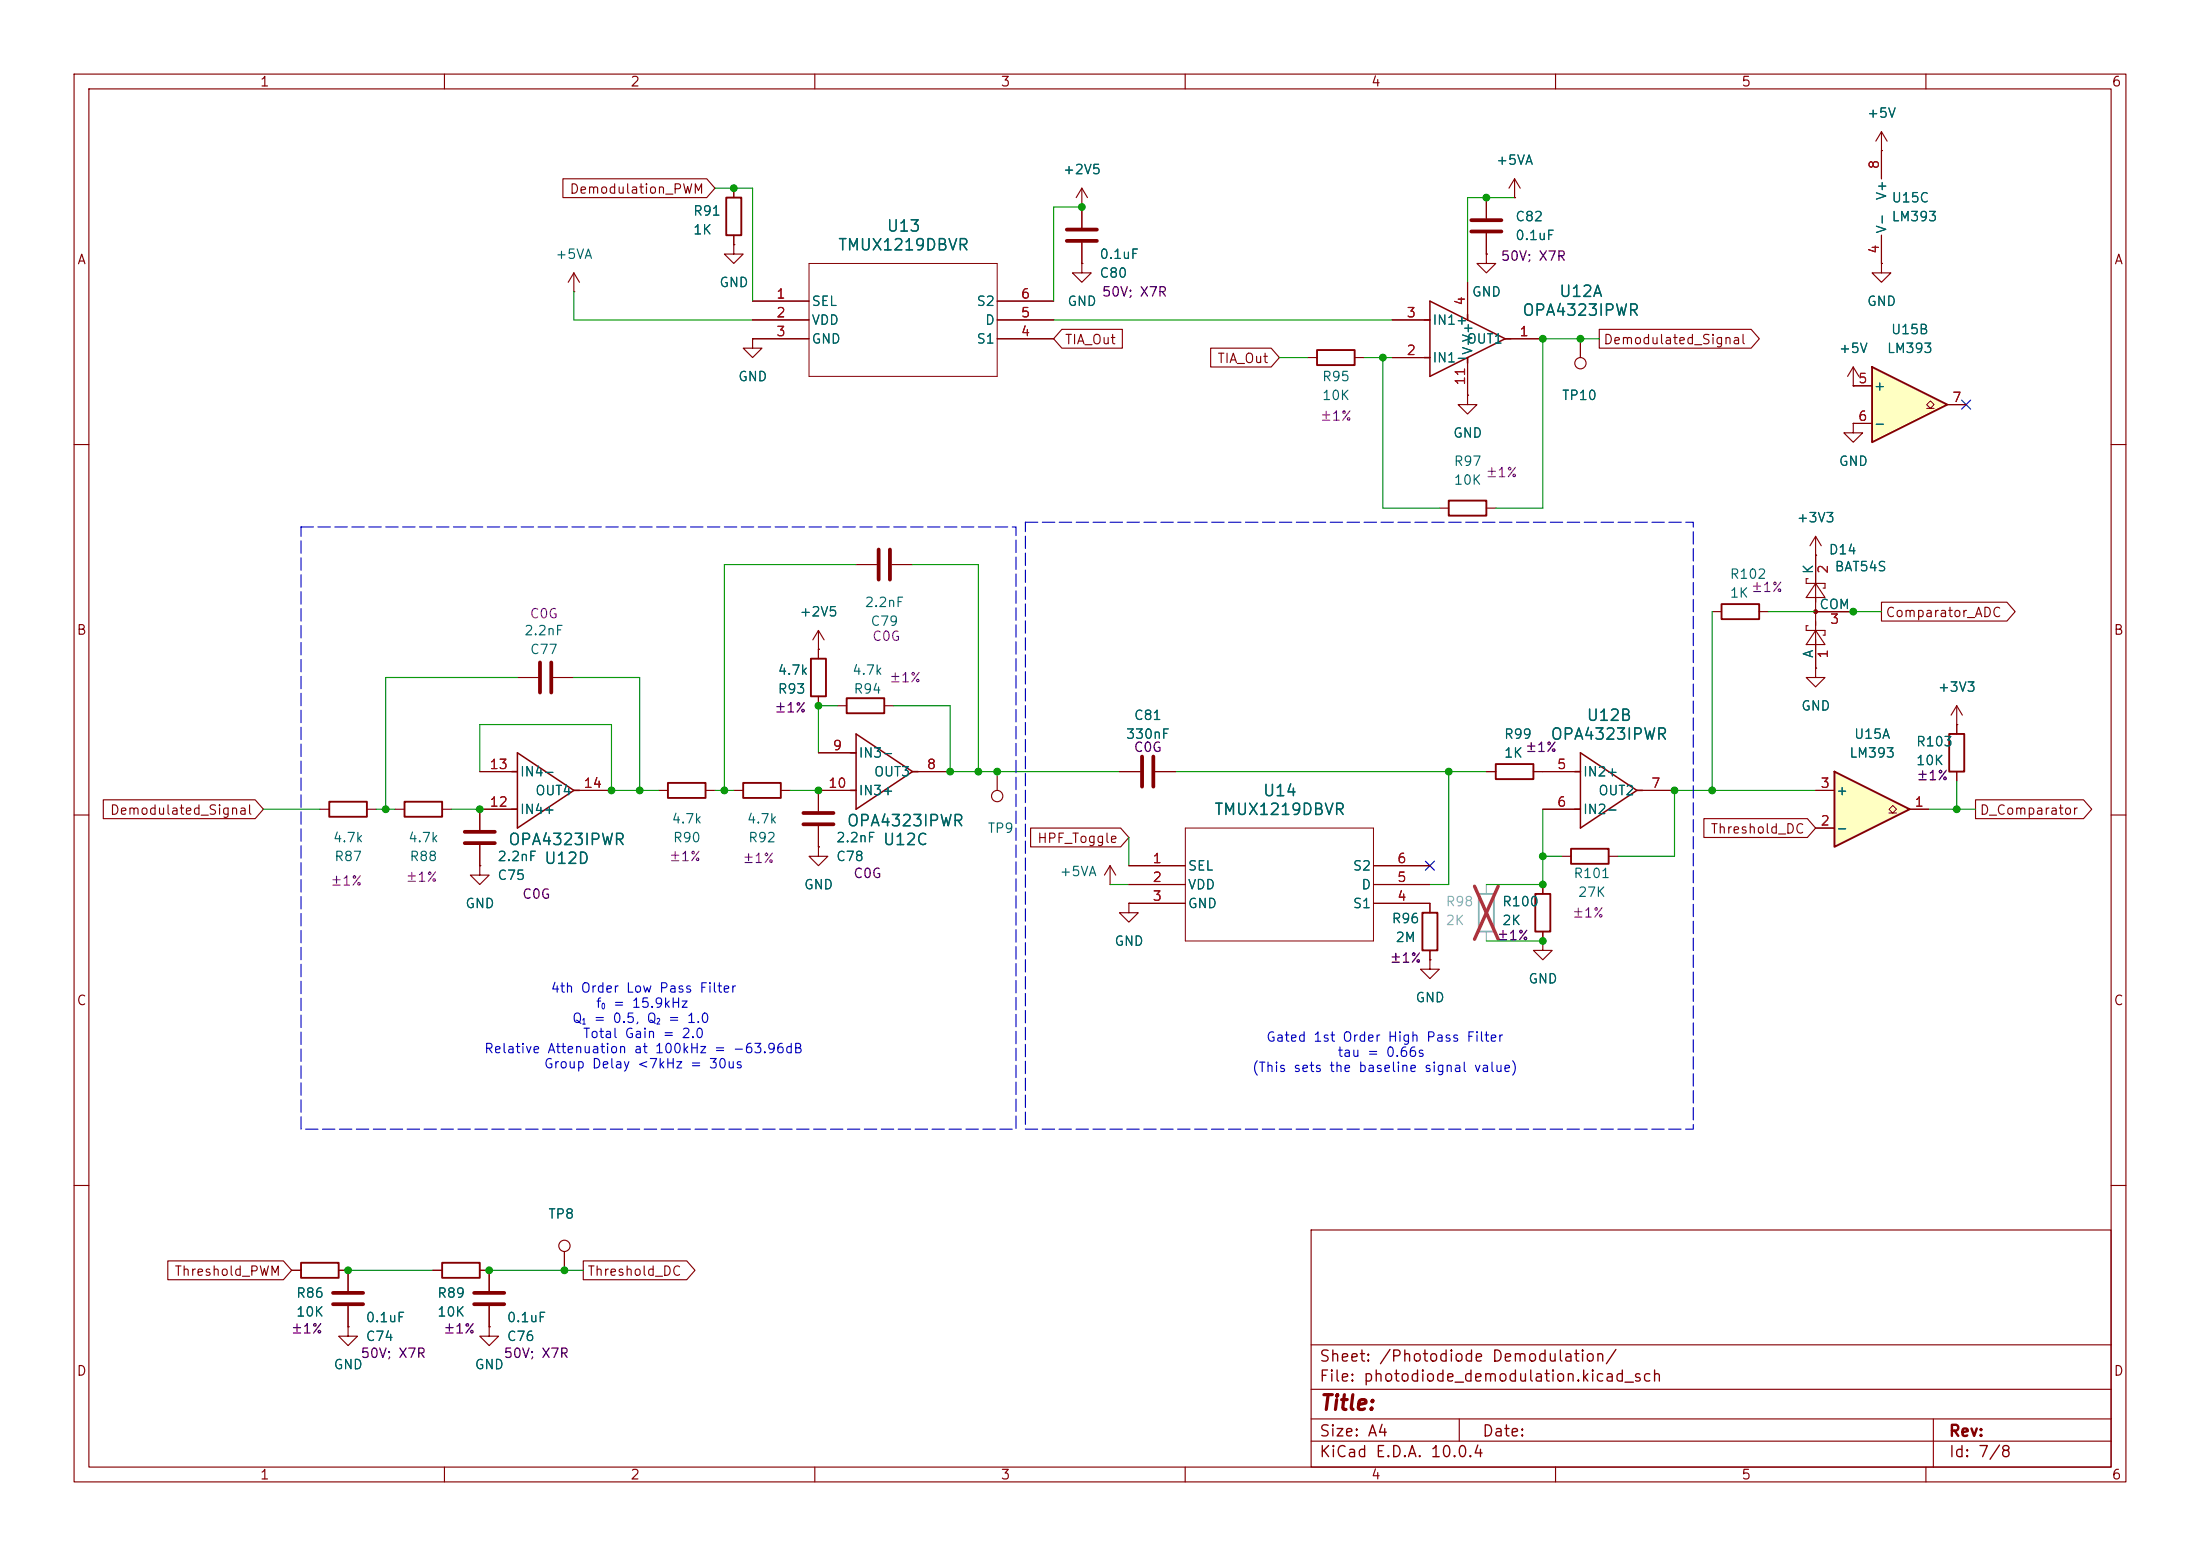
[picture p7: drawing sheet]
<svg xmlns="http://www.w3.org/2000/svg" width="297mm" height="210mm" viewBox="0 0 297 210" stroke-linecap="round" stroke-linejoin="round" font-family="sans-serif">
<g fill="none" stroke="#840000" stroke-width=".15">
<path d="M10 10h277v190h-277zM12 12h273v186h-273zM60 10v2M110 10v2M160 10v2M210 10v2M260 10v2M77.5 39.4h.1M77.5 36.8l-.8 1.3M77.5 36.8l.7 1.3M77.5 36.8v2.6M99.1 33v1.3h1.2l-1.2 1.3-1.3-1.3h1.3"/>
<path d="M99.1 33h.1M99.1 25.4v1.3M99.1 31.8v1.2M146 35.6v1.2h1.3l-1.3 1.3-1.2-1.3h1.2M146 35.6h.1M146 27.9h.1M146 25.4v5.3M146 32.8v2.8M146 25.4l-.7 1.3M146 25.4l.8 1.3M198.1 38.1v5.1M200.7 34.3v1.3h1.2l-1.2 1.2-1.3-1.2h1.3"/>
<path d="M200.7 34.3h.1M200.7 26.7v2.8M200.7 31.5v2.8M204.5 26.7h.1M204.5 24.1l-.8 1.3M204.5 24.1l.7 1.3M204.5 24.1v2.6M254 35.6v1.2h1.3l-1.3 1.3-1.3-1.3h1.3M254 35.6h.1M254 20.3v3.8M254 31.8v3.8M101.6 45.7v1.3h1.3l-1.3 1.3-1.3-1.3h1.3"/>
<path d="M101.6 45.7h.1M101.6 40.6h7.6M101.6 43.2h7.6M101.6 45.7h7.6M134.6 40.6h7.6M134.6 43.2h7.6M134.6 45.7h7.6M176.5 48.3h1.3M182.9 48.3h1.2M188 48.3h5M188 43.2h5M198.1 53.3v1.3h1.3l-1.3 1.3-1.3-1.3h1.3"/>
<path d="M198.1 53.3h.1M198.1 48.3v5M203.2 45.7h5.1M213.4 45.7v2.6M10 60h2M115.6 76.2h2.8M120.4 76.2h2.8M194.3 68.6h1.3M200.7 68.6h1.2M244.1 78.1h-.3v.6h2.6v.7h-.3M245.1 74.9h.1M245.1 78.7l1.3 1.9h-2.6z"/>
<path d="M245.1 72.4l-.8 1.3M245.1 72.4l.8 1.3M245.1 72.4v17.8M285 60h2M69.8 91.4h2.8M74.7 91.4h2.8M110.5 87.6h.1M110.5 85.1l-.8 1.3M110.5 85.1l.8 1.3M110.5 85.1v3.8M110.5 94v1.3M113 95.3h1.3"/>
<path d="M119.4 95.3h1.2M231.1 82.6h1.3M237.5 82.6h1.3M244.1 84.5h-.3v.6h2.6v.6h-.3M245.1 85.1l1.3 1.9h-2.6zM245.1 90.2v1.2h1.3l-1.3 1.3-1.3-1.3h1.3M245.1 90.2h.1M245.1 82.6h5.1M264.2 97.8h.1M264.2 95.3v3.8M264.2 95.3l-.8 1.2M264.2 95.3l.7 1.2"/>
<path d="M10 110h2M43.2 109.2h1.2M49.5 109.2h1.3M53.3 109.2h1.3M59.7 109.2h1.3M64.8 116.8v1.3h1.2l-1.2 1.3-1.3-1.3h1.3M64.8 116.8h.1M64.8 104.1h5M64.8 114v2.8M69.8 109.2h-5v2.8M77.5 106.7h5M88.9 106.7h1.3"/>
<path d="M95.2 106.7h1.3M99.1 106.7h1.2M105.4 106.7h1.3M110.5 114.3v1.3h1.3l-1.3 1.2-1.3-1.2h1.3M110.5 114.3h.1M110.5 111.5v2.8M110.5 101.6h5.1M115.6 106.7h-5.1v2.8M123.2 104.1h5.1M134.6 104.1v2.6M149.9 119.4h.1M149.9 116.8l-.8 1.3"/>
<path d="M149.9 116.8l.7 1.3M149.9 116.8v2.6M151.1 104.1h2.8M152.4 116.8h7.6M152.4 119.4h7.6M156 104.1h2.7M185.4 116.8h7.6M185.4 119.4h7.6M200.7 104.1h1.2M207 104.1h6.4M208.3 109.2h5.1M208.3 119.4v1.3"/>
<path d="M210.8 115.6h1.3M217.2 115.6h1.2M221 106.7h5.1M264.2 104.1v1.3M285 110h2M152.4 121.9v1.3h1.3l-1.3 1.3-1.3-1.3h1.3M152.4 121.9h.1M152.4 121.9h7.6M185.4 121.9h7.6v1.3M193 129.5v1.3h1.3l-1.3 1.3-1.2-1.3h1.2M193 129.5h.1M193 128.3v1.2"/>
<path d="M208.3 127v1.3h1.2l-1.2 1.2-1.3-1.2h1.3M208.3 127h.1M208.3 125.7v1.3M10 160h2M39.4 171.5h1.2M45.7 171.5h1.3v2.7M47 179.1v1.2h1.3l-1.3 1.3-1.3-1.3h1.3M47 179.1h.1M47 176.3v2.8M58.4 171.5h1.3M64.8 171.5h1.2v2.7M66 179.1v1.2h1.3l-1.3 1.3-1.2-1.3h1.2"/>
<path d="M66 179.1h.1M66 176.3v2.8M76.2 168.9v2.6M177 166h108v32h-108zM285 160h2M60 198v2M110 198v2M160 198v2M177 194.5h108M177 191.5h108M177 187.5h108M177 181.5h108"/>
<path d="M197 191.5v3M210 198v2M260 198v2M261 191.5v6.5"/>
<circle cx="213.4" cy="49" r=".76"/>
<circle cx="134.6" cy="107.4" r=".76"/>
<circle cx="76.2" cy="168.1" r=".76"/>
</g>
<g fill="none" stroke="#840000" stroke-width=".25">
<path d="M98 26.7h2.1v5.1h-2.1zM177.8 47.2h5.1v2.1h-5.1zM195.6 67.6h5.1v2h-5.1zM109.5 88.9h2v5.1h-2zM114.3 94.2h5.1v2.1h-5.1zM232.4 81.5h5.1v2.1h-5.1zM263.1 99.1h2.1v5h-2.1zM44.4 108.2h5.1v2h-5.1zM54.6 108.2h5.1v2h-5.1zM90.2 105.7h5v2h-5zM100.3 105.7h5.1v2h-5.1zM201.9 103.1h5.1v2.1h-5.1z"/>
<path d="M212.1 114.6h5.1v2h-5.1zM192 123.2h2.1v5.1h-2.1zM207.3 120.7h2v5h-2zM40.6 170.4h5.1v2.1h-5.1zM59.7 170.4h5.1v2.1h-5.1z"/>
</g>
<g fill="none" stroke="#840000" stroke-width=".2">
<path d="M192.3 43.2h.7M192.3 48.3h.7M193 40.6l10.2 5.1-10.2 5.1zM198.1 42.4v.8M198.1 48.3v.7M203.2 45.7h.8M115.6 99.1l7.6 5-7.6 5.1zM69.1 104.1h.7M69.1 109.2h.7M69.8 101.6l7.7 5.1-7.7 5.1zM77.5 106.7h.7M114.8 106.7h.8"/>
<path d="M114.8 101.6h.8M123.2 104.1h.8M212.6 104.1h.8M212.6 109.2h.8M213.4 101.6l7.6 5.1-7.6 5.1zM221 106.7h.7"/>
</g>
<g fill="none" stroke="#840000" stroke-width=".51">
<path d="M144 32.5h4.1M144 31h4.1M198.6 29.7h4.1M198.6 31.2h4.1M118.6 74.2v4M120.1 74.2v4M72.9 89.4v4.1M74.4 89.4v4.1M62.7 113.8h4.1M62.7 112.3h4.1M108.5 111.3h4M108.5 109.7h4"/>
<path d="M154.2 102.1v4.1M155.7 102.1v4.1M45 176h4M45 174.5h4M64 176h4.1M64 174.5h4.1"/>
</g>
<path d="M109.2 35.6h25.4v15.2h-25.4zM160 111.8h25.4v15.2h-25.4z" fill="none" stroke="#840000" stroke-width=".14"/>
<path d="M199.6 120.7h2.1v5h-2.1z" fill="none" stroke="#a1a1a1" stroke-width=".25"/>
<path d="M200.7 119.4v1.3M200.7 125.7v1.3" fill="none" stroke="#a1a1a1" stroke-width=".15"/>
<path d="M199.1 119.6l3.2 7.2M202.3 119.6l-3.2 7.2" fill="none" stroke="#e12e31" stroke-width=".46"/>
<circle cx="245.1" cy="82.5" r=".25" fill="#840000" stroke="#840000" stroke-width=".15"/>
<path d="M247.6 104.1l10.2 5.1-10.2 5.1z" fill="#ffffc2"/>
<path d="M247.6 104.1l10.2 5.1-10.2 5.1z" fill="none" stroke="#840000" stroke-width=".25"/>
<path d="M255 109.7h.5l-.5-.5 .5-.5 .5 .5-.5 .5h.5" fill="none" stroke="#840000" stroke-width=".14"/>
<path d="M250.2 52.1h.1M250.2 49.5l-.8 1.3M250.2 49.5l.8 1.3M250.2 49.5v2.6M245.1 111.8h2.5M245.1 106.7h2.5M257.8 109.2h2.5" fill="none" stroke="#840000" stroke-width=".15"/>
<path d="M252.7 49.5l10.2 5.1-10.2 5.1z" fill="#ffffc2"/>
<path d="M252.7 49.5l10.2 5.1-10.2 5.1z" fill="none" stroke="#840000" stroke-width=".25"/>
<path d="M260.1 55.1h.5l-.5-.5 .5-.5 .5 .5-.5 .5h.5" fill="none" stroke="#840000" stroke-width=".14"/>
<g fill="none" stroke="#840000" stroke-width=".15">
<path d="M254 17.8l-.8 1.3M254 17.8l.8 1.3M254 17.8v6.3M76 24.1h19.4l1.1 1.3-1.1 1.3h-19.4zM99.1 33h.1M99.1 25.4v1.3M99.1 31.8v1.2M146 35.6h.1M146 27.9h.1M146 27.9v2.8M146 32.8v2.8M198.1 38.1v5.1"/>
<path d="M200.7 34.3h.1M200.7 26.7v2.8M200.7 31.5v2.8M204.5 26.7h.1M254 20.3h.1M254 35.6h.1M254 31.8v3.8M101.6 45.7h.1M101.6 40.6h7.6M101.6 43.2h7.6M101.6 45.7h7.6M134.6 40.6h7.6"/>
<path d="M134.6 43.2h7.6M134.6 45.7h7.6M143.4 44.4h8.1v2.6h-8.1l-1.2-1.3zM163.4 47h8.2l1.1 1.3-1.1 1.2h-8.2zM188 43.2h5M188 48.3h5M198.1 53.3h.1M198.1 48.3v5M203.2 45.7h5.1M213.4 45.7v2.6M215.9 44.4h20.5l1.1 1.3-1.1 1.3h-20.5zM250.2 57.2v1.2h1.3l-1.3 1.3-1.3-1.3h1.3"/>
<path d="M250.2 57.2h.1M250.2 52.1h.1M250.2 52.1h2.5M250.2 57.2h2.5M262.9 54.6h2.5M245.1 74.9h.1M245.1 74.9v3.8M110.5 87.6h.1M110.5 87.6v1.3M110.5 94v1.3M245.1 90.2h.1M245.1 86.4v3.8"/>
<path d="M245.1 82.6h5.1M254 81.3h16.9l1.1 1.3-1.1 1.2h-16.9zM264.2 97.8h.1M264.2 97.8v1.3M13.9 107.9h20.5l1.2 1.3-1.2 1.3h-20.5zM64.8 116.8h.1M64.8 104.1h5M64.8 114v2.8M69.8 109.2h-5v2.8M77.5 106.7h5M110.5 114.3h.1M110.5 111.5v2.8"/>
<path d="M110.5 101.6h5.1M115.6 106.7h-5.1v2.8M123.2 104.1h5.1M139.1 111.8h12.2l1.1 1.2-1.1 1.3h-12.2zM151.1 104.1h2.8M152.4 116.8h7.6M152.4 119.4h7.6M156 104.1h2.7M185.4 116.8h7.6M185.4 119.4h7.6M200.7 104.1h1.2M207 104.1h6.4"/>
<path d="M208.3 109.2h5.1M208.3 119.4v1.3M221 106.7h5.1M230 110.5h14l1.1 1.3-1.1 1.2h-14zM245.1 106.7h2.5M245.1 111.8h2.5M257.8 109.2h2.5M264.2 104.1v1.3M266.7 107.9h14.6l1.1 1.3-1.1 1.3h-14.6zM152.4 121.9h.1M152.4 121.9h7.6M185.4 121.9h7.6v1.3"/>
<path d="M193 129.5h.1M193 128.3v1.2M208.3 127h.1M208.3 125.7v1.3M22.7 170.2h15.6l1.1 1.3-1.1 1.2h-15.6zM39.4 171.5h1.2M45.7 171.5h1.3v2.7M47 179.1h.1M47 176.3v2.8M58.4 171.5h1.3M64.8 171.5h1.2v2.7M66 179.1h.1"/>
<path d="M66 176.3v2.8M76.2 168.9v2.6M78.7 170.2h14l1.1 1.3-1.1 1.2h-14z"/>
</g>
<g fill="none" stroke="#009600" stroke-width=".15">
<path d="M77.5 39.4v3.8h24.1M96.5 25.4h5.1v15.2M146 27.9h-3.8v12.7M204.5 26.7h-6.4v11.4M142.2 43.2h45.8M172.7 48.3h3.8M184.1 48.3h3.9M186.7 48.3v20.3h7.6M215.9 45.7h-7.6v22.9h-6.4M115.6 76.2h-17.8v30.5M123.2 76.2h8.9v27.9M69.8 91.4h-17.7v17.8"/>
<path d="M77.5 91.4h8.9v15.3M113 95.3h-2.5v6.3M120.6 95.3h7.7v8.8h22.8M231.1 82.6v24.1M238.8 82.6h15.2M35.6 109.2h7.6M50.8 109.2h2.5M61 109.2h3.8M64.8 104.1v-6.3h17.7v8.9h6.4M96.5 106.7h2.6M106.7 106.7h3.8M149.9 119.4h2.5"/>
<path d="M152.4 113v3.8M158.7 104.1h42M195.6 104.1v15.3h-2.6M208.3 109.2v10.2h-7.6M208.3 115.6h2.5M245.1 106.7h-19v8.9h-7.7M260.3 109.2h6.4M264.2 105.4v3.8M200.7 127h7.6M47 171.5h11.4M66 171.5h12.7"/>
</g>
<path d="M264.8 54l1.2 1.2M266 54l-1.2 1.2M192.4 116.2l1.2 1.2M193.6 116.2l-1.2 1.2" fill="none" stroke="#000084" stroke-width=".15"/>
<path d="M40.6 71.1h96.6v81.3h-96.6zM138.4 70.5h90.2v81.9h-90.2z" fill="none" stroke="#0000c2" stroke-width=".15" stroke-dasharray="1.7 .6"/>
<g fill="#009600" stroke="#009600" stroke-width=".14">
<circle cx="132.1" cy="104.1" r=".46"/>
<circle cx="128.3" cy="104.1" r=".46"/>
<circle cx="134.6" cy="104.1" r=".46"/>
<circle cx="110.5" cy="106.7" r=".46"/>
<circle cx="97.8" cy="106.7" r=".46"/>
<circle cx="146" cy="27.9" r=".46"/>
<circle cx="99.1" cy="25.4" r=".46"/>
<circle cx="110.5" cy="95.3" r=".46"/>
<circle cx="86.4" cy="106.7" r=".46"/>
<circle cx="82.5" cy="106.7" r=".46"/>
<circle cx="186.7" cy="48.3" r=".46"/>
<circle cx="200.7" cy="26.7" r=".46"/>
<circle cx="213.4" cy="45.7" r=".46"/>
<circle cx="208.3" cy="45.7" r=".46"/>
<circle cx="208.3" cy="127" r=".46"/>
<circle cx="66" cy="171.5" r=".46"/>
<circle cx="47" cy="171.5" r=".46"/>
<circle cx="52.1" cy="109.2" r=".46"/>
<circle cx="64.8" cy="109.2" r=".46"/>
<circle cx="76.2" cy="171.5" r=".46"/>
<circle cx="208.3" cy="115.6" r=".46"/>
<circle cx="208.3" cy="119.4" r=".46"/>
<circle cx="231.1" cy="106.7" r=".46"/>
<circle cx="195.6" cy="104.1" r=".46"/>
<circle cx="250.2" cy="82.6" r=".46"/>
<circle cx="264.2" cy="109.2" r=".46"/>
<circle cx="226.1" cy="106.7" r=".46"/>
</g>
<text font-size="2" fill="#840000" x="178" y="190.8">Title:</text>
<g font-size="1.5" fill="#006464">
<text x="113" y="34.2">TMUX1219DBVR</text>
<text x="119.6" y="31.6">U13</text>
<text x="210.4" y="40.5">U12A</text>
<text x="205.4" y="43">OPA4323IPWR</text>
<text x="209.2" y="100.2">OPA4323IPWR</text>
<text x="214.1" y="97.7">U12B</text>
<text x="170.4" y="107.8">U14</text>
<text x="114.2" y="111.9">OPA4323IPWR</text>
<text x="163.8" y="110.4">TMUX1219DBVR</text>
<text x="68.5" y="114.4">OPA4323IPWR</text>
<text x="73.4" y="117">U12D</text>
<text x="119.1" y="114.4">U12C</text>
</g>
<g font-size="1.5" fill="#840000">
<text x="178" y="184.2">Sheet: /Photodiode Demodulation/</text>
<text x="178" y="186.9">File: photodiode_demodulation.kicad_sch</text>
<text x="178" y="197.1">KiCad E.D.A. 10.0.4</text>
<text x="178" y="194.3">Size: A4</text>
<text x="200" y="194.3">Date:</text>
<text x="263" y="194.3">Rev:</text>
<text x="263" y="197.1">Id: 7/8</text>
</g>
<g font-size="1.3" fill="#840000">
<text x="35" y="12">1</text>
<text x="85" y="12">2</text>
<text x="135" y="12">3</text>
<text x="185" y="12">4</text>
<text x="235" y="12">5</text>
<text x="285" y="12">6</text>
<text x="76.8" y="26.5">Demodulation_PWM</text>
<text x="10.3" y="36">A</text>
<text x="285.3" y="36">A</text>
<text x="143.7" y="46.8">TIA_Out</text>
<text x="216.4" y="46.8">Demodulated_Signal</text>
<text x="164.3" y="49.3">TIA_Out</text>
<text x="254.5" y="83.6">Comparator_ADC</text>
<text x="10.3" y="86">B</text>
<text x="285.3" y="86">B</text>
<text x="14.8" y="110.3">Demodulated_Signal</text>
<text x="230.8" y="112.8">Threshold_DC</text>
<text x="267.2" y="110.3">D_Comparator</text>
<text x="139.9" y="114.1">HPF_Toggle</text>
<text x="10.3" y="136">C</text>
<text x="285.3" y="136">C</text>
<text x="23.5" y="172.5">Threshold_PWM</text>
<text x="79.2" y="172.5">Threshold_DC</text>
<text x="10.3" y="186">D</text>
<text x="285.3" y="186">D</text>
<text x="35" y="200">1</text>
<text x="85" y="200">2</text>
<text x="135" y="200">3</text>
<text x="185" y="200">4</text>
<text x="235" y="200">5</text>
<text x="285" y="200">6</text>
</g>
<g font-size="1.3" fill="#006464">
<text x="252" y="16.2">+5V</text>
<text x="143.4" y="23.8">+2V5</text>
<text x="201.9" y="22.6">+5VA</text>
<text x="93.5" y="29.4">R91</text>
<text x="255" y="27.1" transform="rotate(-90 255 27.1)">V+</text>
<text x="255.3" y="27.6">U15C</text>
<text x="74.9" y="35.3">+5VA</text>
<text x="93.5" y="32">1K</text>
<text x="148.3" y="35.3">0.1uF</text>
<text x="204.5" y="30.2">C82</text>
<text x="204.5" y="32.7">0.1uF</text>
<text x="255" y="31.6" transform="rotate(-90 255 31.6)">V-</text>
<text x="255.3" y="30.2">LM393</text>
<text x="97" y="39.1">GND</text>
<text x="109.5" y="41.6">SEL</text>
<text x="131.7" y="41.6">S2</text>
<text x="144" y="41.6">GND</text>
<text x="148.3" y="37.8">C80</text>
<text x="198.6" y="40.3">GND</text>
<text x="252" y="41.6">GND</text>
<text x="109.5" y="44.2">VDD</text>
<text x="109.5" y="46.7">GND</text>
<text x="131.7" y="46.7">S1</text>
<text x="132.9" y="44.2">D</text>
<text x="193.3" y="44.2">IN1+</text>
<text x="197.9" y="46.7">OUT1</text>
<text x="199.1" y="46.3" transform="rotate(-90 199.1 46.3)">V+</text>
<text x="248.2" y="48">+5V</text>
<text x="254.7" y="48">LM393</text>
<text x="255.2" y="45.4">U15B</text>
<text x="99.6" y="51.8">GND</text>
<text x="178.4" y="51.8">R95</text>
<text x="193.3" y="49.2">IN1-</text>
<text x="199.1" y="48" transform="rotate(-90 199.1 48)">V-</text>
<text x="252.9" y="53">+</text>
<text x="178.4" y="54.3">10K</text>
<text x="196.1" y="59.4">GND</text>
<text x="210.8" y="54.3">TP10</text>
<text x="252.9" y="58.1">-</text>
<text x="196.2" y="63.2">R97</text>
<text x="196.2" y="65.7">10K</text>
<text x="248.2" y="63.2">GND</text>
<text x="242.5" y="70.8">+3V3</text>
<text x="245.1" y="77.6" transform="rotate(-90 245.1 77.6)">K</text>
<text x="246.8" y="75.1">D14</text>
<text x="247.6" y="77.4">BAT54S</text>
<text x="107.8" y="83.5">+2V5</text>
<text x="116.6" y="82.3">2.2nF</text>
<text x="233.4" y="78.4">R102</text>
<text x="233.4" y="81">1K</text>
<text x="245.5" y="82.5">COM</text>
<text x="70.7" y="86.1">2.2nF</text>
<text x="71.5" y="88.6">C77</text>
<text x="117.4" y="84.8">C79</text>
<text x="245.1" y="88.9" transform="rotate(-90 245.1 88.9)">A</text>
<text x="104.9" y="91.4">4.7k</text>
<text x="104.9" y="93.9">R93</text>
<text x="115" y="91.4">4.7k</text>
<text x="115.1" y="93.9">R94</text>
<text x="261.5" y="93.7">+3V3</text>
<text x="151.9" y="100">330nF</text>
<text x="153" y="97.5">C81</text>
<text x="203" y="100">R99</text>
<text x="243.1" y="96.2">GND</text>
<text x="250.2" y="100">U15A</text>
<text x="258.6" y="101">R103</text>
<text x="70.1" y="105.1">IN4-</text>
<text x="72.2" y="107.7">OUT4</text>
<text x="115.8" y="102.6">IN3-</text>
<text x="115.8" y="107.7">IN3+</text>
<text x="117.9" y="105.1">OUT3</text>
<text x="203" y="102.6">1K</text>
<text x="213.6" y="105.1">IN2+</text>
<text x="215.7" y="107.7">OUT2</text>
<text x="247.8" y="107.7">+</text>
<text x="249.6" y="102.6">LM393</text>
<text x="258.6" y="103.6">10K</text>
<text x="70.1" y="110.2">IN4+</text>
<text x="90.6" y="111.5">4.7k</text>
<text x="100.7" y="111.5">4.7k</text>
<text x="133.2" y="112.7">TP9</text>
<text x="213.6" y="110.2">IN2-</text>
<text x="247.8" y="112.7">-</text>
<text x="44.9" y="114">4.7k</text>
<text x="45" y="116.5">R87</text>
<text x="55" y="114">4.7k</text>
<text x="55.2" y="116.5">R88</text>
<text x="67.1" y="119.1">C75</text>
<text x="67.1" y="116.5">2.2nF</text>
<text x="90.8" y="114">R90</text>
<text x="100.9" y="114">R92</text>
<text x="112.8" y="116.5">C78</text>
<text x="112.8" y="114">2.2nF</text>
<text x="143" y="118.6">+5VA</text>
<text x="160.3" y="117.8">SEL</text>
<text x="182.5" y="117.8">S2</text>
<text x="212.3" y="118.8">R101</text>
<text x="62.7" y="122.9">GND</text>
<text x="108.5" y="120.4">GND</text>
<text x="160.3" y="120.4">VDD</text>
<text x="160.3" y="122.9">GND</text>
<text x="182.5" y="122.9">S1</text>
<text x="183.7" y="120.4">D</text>
<text x="187.8" y="124.9">R96</text>
<text x="202.7" y="122.6">R100</text>
<text x="202.7" y="125.2">2K</text>
<text x="212.9" y="121.4">27K</text>
<text x="150.4" y="128">GND</text>
<text x="188.3" y="127.5">2M</text>
<text x="191" y="135.6">GND</text>
<text x="206.2" y="133.1">GND</text>
<text x="73.9" y="164.8">TP8</text>
<text x="39.9" y="175.5">R86</text>
<text x="39.9" y="178">10K</text>
<text x="49.3" y="178.8">0.1uF</text>
<text x="58.9" y="175.5">R89</text>
<text x="58.9" y="178">10K</text>
<text x="68.3" y="178.8">0.1uF</text>
<text x="45" y="185.1">GND</text>
<text x="49.3" y="181.3">C74</text>
<text x="64" y="185.1">GND</text>
<text x="68.3" y="181.3">C76</text>
</g>
<g font-size="1.3" fill="#a90000">
<text x="254" y="22.9" transform="rotate(-90 254 22.9)">8</text>
<text x="254" y="34.4" transform="rotate(-90 254 34.4)">4</text>
<text x="104.7" y="40.6">1</text>
<text x="137.7" y="40.6">6</text>
<text x="198.1" y="41.3" transform="rotate(-90 198.1 41.3)">4</text>
<text x="104.7" y="43.2">2</text>
<text x="104.7" y="45.7">3</text>
<text x="137.7" y="45.7">4</text>
<text x="137.7" y="43.2">5</text>
<text x="189.8" y="43.2">3</text>
<text x="205" y="45.7">1</text>
<text x="189.8" y="48.2">2</text>
<text x="198.1" y="52.1" transform="rotate(-90 198.1 52.1)">11</text>
<text x="250.8" y="52">5</text>
<text x="250.8" y="57.1">6</text>
<text x="263.5" y="54.6">7</text>
<text x="247.1" y="77.5" transform="rotate(-90 247.1 77.5)">2</text>
<text x="246.9" y="84.5">3</text>
<text x="247.1" y="89" transform="rotate(-90 247.1 89)">1</text>
<text x="112.3" y="101.6">9</text>
<text x="66" y="104.1">13</text>
<text x="78.7" y="106.7">14</text>
<text x="111.7" y="106.7">10</text>
<text x="125" y="104.1">8</text>
<text x="210.1" y="104.1">5</text>
<text x="222.8" y="106.7">7</text>
<text x="245.7" y="106.7">3</text>
<text x="66" y="109.2">12</text>
<text x="210.1" y="109.2">6</text>
<text x="245.7" y="111.7">2</text>
<text x="258.4" y="109.2">1</text>
<text x="155.5" y="116.8">1</text>
<text x="155.5" y="119.4">2</text>
<text x="188.5" y="119.4">5</text>
<text x="188.5" y="116.8">6</text>
<text x="155.5" y="121.9">3</text>
<text x="188.5" y="121.9">4</text>
</g>
<g font-size="1.3" fill="#840084">
<text x="202.5" y="35.5">50V; X7R</text>
<text x="148.7" y="40.3">50V; X7R</text>
<text x="178.1" y="57.1">±1%</text>
<text x="200.5" y="64.7">±1%</text>
<text x="71.4" y="83.8">C0G</text>
<text x="236.3" y="80.2">±1%</text>
<text x="117.7" y="86.8">C0G</text>
<text x="120" y="92.4">±1%</text>
<text x="104.5" y="96.5">±1%</text>
<text x="153" y="101.8">C0G</text>
<text x="205.8" y="101.8">±1%</text>
<text x="258.6" y="105.6">±1%</text>
<text x="44.5" y="119.8">±1%</text>
<text x="54.7" y="119.3">±1%</text>
<text x="90.2" y="116.5">±1%</text>
<text x="100.1" y="116.8">±1%</text>
<text x="115.1" y="118.8">C0G</text>
<text x="70.4" y="121.6">C0G</text>
<text x="212.2" y="124.2">±1%</text>
<text x="187.5" y="130.3">±1%</text>
<text x="202" y="127.2">±1%</text>
<text x="39.2" y="180.3">±1%</text>
<text x="48.6" y="183.6">50V; X7R</text>
<text x="59.8" y="180.3">±1%</text>
<text x="67.9" y="183.6">50V; X7R</text>
</g>
<g font-size="1.3" fill="#989898">
<text x="195.1" y="125.2">2K</text>
<text x="195.1" y="122.6">R98</text>
</g>
<g font-size="1.3" fill="#0000c2">
<text x="74.2" y="134.3">4th Order Low Pass Filter</text>
<text x="80.4" y="136.3">f</text>
<text x="82.7" y="136.3">= 15.9kHz</text>
<text x="65.3" y="142.5">Relative Attenuation at 100kHz = -63.96dB</text>
<text x="77.2" y="138.4">Q</text>
<text x="78.6" y="140.4">Total Gain = 2.0</text>
<text x="80.1" y="138.4">= 0.5, Q</text>
<text x="90.1" y="138.4">= 1.0</text>
<text x="170.8" y="140.9">Gated 1st Order High Pass Filter</text>
<text x="180.5" y="143">tau = 0.66s</text>
<text x="73.3" y="144.5">Group Delay &lt;7kHz = 30us</text>
<text x="168.9" y="145">(This sets the baseline signal value)</text>
</g>
<g font-size=".8" fill="#0000c2">
<text x="81.1" y="136.4">0</text>
<text x="78.5" y="138.4">1</text>
<text x="88.5" y="138.4">2</text>
</g>
</svg>
